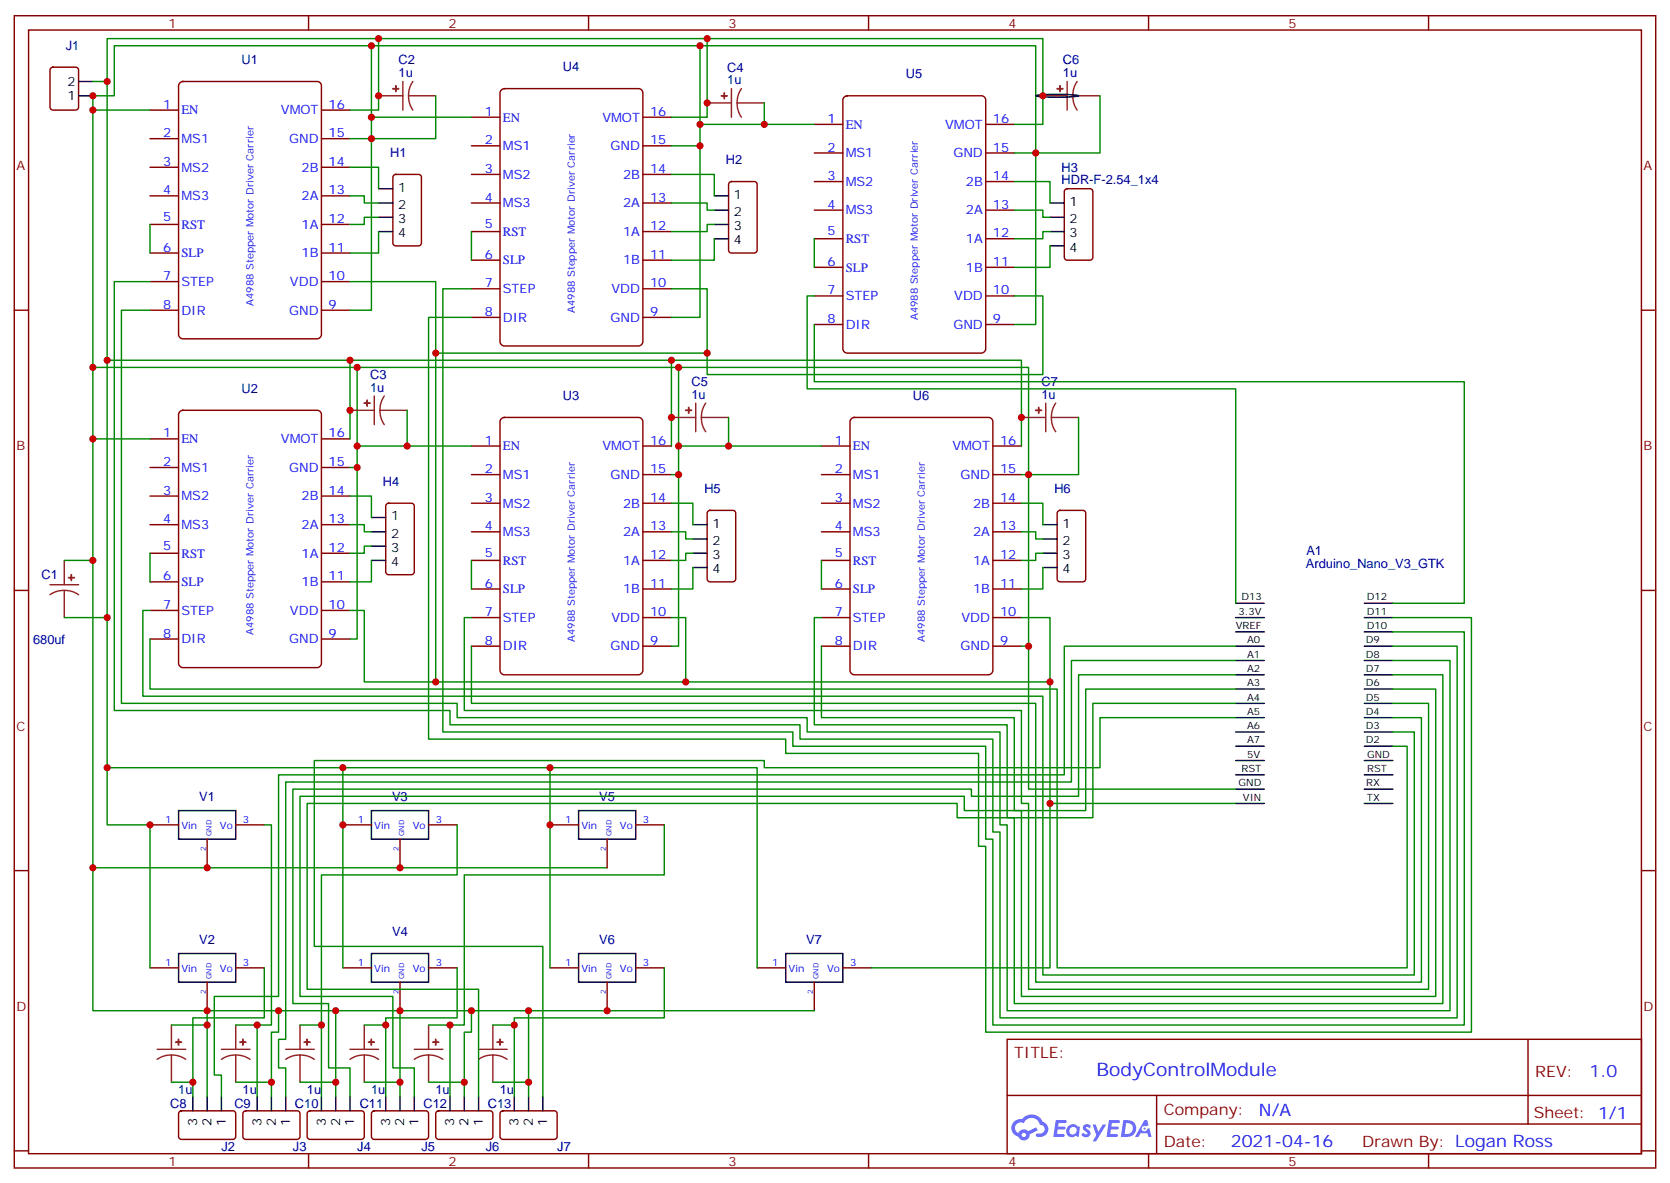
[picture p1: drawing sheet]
<svg xmlns="http://www.w3.org/2000/svg" width="412mm" height="292mm" viewBox="0 0 412 292" stroke-linecap="round" stroke-linejoin="round" font-family="sans-serif">
<g fill="none" stroke="#870000" stroke-width=".35">
<path d="M3.5 3.9h405.4v284.3h-405.4zM7.1 7.4h398.2v277.3h-398.2zM76.2 3.9v3.5M145.3 3.9v3.5M214.5 3.9v3.5M283.6 3.9v3.5M352.8 3.9v3.5M3.5 76.6h3.6M405.3 76.6h3.6M3.5 145.7h3.6M405.3 145.7h3.6M3.5 214.8h3.6"/>
<path d="M405.3 214.8h3.6M248.7 256.5h156.6v28.2h-156.6zM377.3 256.5v20.9M248.7 270.3h156.5M285.6 277.4h119.6M285.6 270.3v14.1M3.5 284h3.6M76.2 284.7v3.5M145.3 284.7v3.5M214.5 284.7v3.5M283.6 284.7v3.5M352.8 284.7v3.5"/>
<path d="M405.3 284h3.6"/>
</g>
<g fill="#5487ff">
<path d="M267.7 277.6a1.22 1.22 0 0 1 1.7 .3l-.4 .6a.47 .47 0 0 0-.3-.4 .47 .47 0 0 0-.5 .2v.1a1.3 1.3 0 0 1 1 1.7 1.39 1.39 0 0 1-2.2 0l.5-.6 .7 .4a.29 .29 0 0 0 .3-.2 .29 .29 0 0 0-.2-.3 1.04 1.04 0 0 1-.6-1.8z"/>
<path d="M260.7 276.4h2.4a.37 .37 0 0 1 .3 .4 .37 .37 0 0 1-.3 .3h-1.7l-.1 .9h1.5l.3 .4-.3 .3h-1.6l-.2 1.1h1.6a.36 .36 0 0 1 .3 .4 .36 .36 0 0 1-.3 .4h-2.5z"/>
<path d="M273.8 276.4h2.4a.37 .37 0 0 1 .4 .4 .37 .37 0 0 1-.4 .3h-1.6l-.2 .9h1.6l.3 .4-.4 .3h-1.6l-.1 1.1h1.5a.36 .36 0 0 1 .4 .4 .36 .36 0 0 1-.4 .3h-2.4z"/>
<path d="M282.6 276.4h.7l.3 1.3-.6 .3a.69 .69 0 0 0-1 .2 .69 .69 0 0 0 .4 1 .69 .69 0 0 0 .9-.6l.5-.3 .6 2.2h-.8l-.2-.8h-1.8l-.5 .8h-.8z"/>
<path d="M269.8 277.5h.8l.6 1.8 1.1-1.8h.9l-2.6 4.2h-.8l.9-1.6z"/>
<path d="M277.4 276.4l-.6 4.2h1.3a2.11 2.11 0 0 0 2.5-2.2 2.11 2.11 0 0 0-2.5-2zM278.1 277.1a1.39 1.39 0 0 1 1.7 1.5 1.39 1.39 0 0 1-1.8 1.2h-.3z"/>
<path d="M263.7 278a1.47 1.47 0 0 0-.1 2.1 1.47 1.47 0 0 0 2.1 .1l.7 .4 .3-2.3-.2-.3h-.4a1.49 1.49 0 0 0-2.4 0zM264.4 278.4a.92 .92 0 0 1 1.5 .5 .92 .92 0 0 1-1.3 1 .9 .9 0 0 1-.2-1.5z"/>
<path d="M250.4 276.8a2.18 2.18 0 0 0 1.1 3.7 1.44 1.44 0 0 0 1.6 .9 1.44 1.44 0 0 0 1.2-1.5l2-1-.5-.7-1.9 1a1.47 1.47 0 0 0-2.4 .4 1.39 1.39 0 0 1-.7-1.9 1.39 1.39 0 0 1 2-.5 2.12 2.12 0 0 1 2.2-1.3 2.12 2.12 0 0 1 1.9 1.7 1.07 1.07 0 0 1 1.1 1 1.07 1.07 0 0 1-1 1.1h-.7a.43 .43 0 0 0-.5 .4 .43 .43 0 0 0 .4 .5 1.98 1.98 0 0 0 2.5-1.3 1.98 1.98 0 0 0-1.2-2.5 2.98 2.98 0 0 0-5.1-.7l-1.1 .1zM252.3 280.1a.55 .55 0 0 1 1.1 0 .55 .55 0 0 1-1.1 0z"/>
<circle cx="282.6" cy="278.5" r=".26"/>
</g>
<g fill="none" stroke="#870000" stroke-width=".35">
<path d="M12.6 16.8l.5-.2h5.6a.71 .71 0 0 1 .7 .7v9.2a.76 .76 0 0 1-.7 .7h-5.6a.76 .76 0 0 1-.8-.7v-9.2zM37 27.2h7.1M37 34.2h7.1M44.3 20.5l.9-.4h33.1a1.06 1.06 0 0 1 1.1 1.1v61.3a1.13 1.13 0 0 1-1.1 1.1h-33.1a1.13 1.13 0 0 1-1.1-1.1v-61.3zM79.4 27.2h7M79.4 34.2h7M116.4 28.9h7.1M116.4 36h7.1M123.7 22.3l.8-.4h33.2a1.06 1.06 0 0 1 1 1v61.4a1.13 1.13 0 0 1-1 1.1h-33.2a1.13 1.13 0 0 1-1-1.1v-61.4zM158.7 28.9h7.1M158.7 36h7.1M201.1 30.7h7"/>
<path d="M201.1 37.7h7M208.4 24.1l.8-.5h33.2a1.06 1.06 0 0 1 1 1.1v61.4a1.13 1.13 0 0 1-1 1h-33.2a1.13 1.13 0 0 1-1.1-1v-61.4zM243.4 30.7h7.1M243.4 37.7h7.1M37 41.3h7.1M37 48.3h7.1M37 55.4h7.1M79.4 41.3h7M79.4 48.3h7M79.4 55.4h7M97.2 43.2l.5-.2h5.7a.71 .71 0 0 1 .7 .7v16.3a.76 .76 0 0 1-.7 .7h-5.7a.76 .76 0 0 1-.7-.7v-16.3zM116.4 43h7.1"/>
<path d="M116.4 50.1h7.1M116.4 57.2h7.1M158.7 43h7.1M158.7 50.1h7.1M158.7 57.2h7.1M180.2 45l.4-.2h5.7a.71 .71 0 0 1 .7 .7v16.2a.76 .76 0 0 1-.7 .7h-5.7a.76 .76 0 0 1-.7-.7v-16.2zM201.1 44.8h7M201.1 51.9h7M201.1 58.9h7M243.4 44.8h7.1M243.4 51.9h7.1M243.4 58.9h7.1"/>
<path d="M263.1 46.8l.4-.2h5.7a.71 .71 0 0 1 .7 .7v16.2a.76 .76 0 0 1-.7 .7h-5.7a.76 .76 0 0 1-.7-.7v-16.2zM37 62.4h7.1M37 69.5h7.1M37 76.6h7.1M79.4 62.4h7M79.4 69.5h7M79.4 76.6h7M116.4 64.2h7.1M116.4 71.3h7.1M116.4 78.3h7.1M158.7 64.2h7.1M158.7 71.3h7.1"/>
<path d="M158.7 78.3h7.1M201.1 66h7M201.1 73h7M243.4 66h7.1M243.4 73h7.1M201.1 80.1h7M243.4 80.1h7.1M37 108.3h7.1M37 115.4h7.1M44.3 101.7l.9-.5h33.1a1.06 1.06 0 0 1 1.1 1.1v61.4a1.13 1.13 0 0 1-1.1 1h-33.1a1.13 1.13 0 0 1-1.1-1v-61.4zM79.4 108.3h7M79.4 115.4h7"/>
<path d="M116.4 110.1h7.1M116.4 117.1h7.1M123.7 103.4l.8-.4h33.2a1.06 1.06 0 0 1 1 1.1v61.4a1.13 1.13 0 0 1-1 1h-33.2a1.13 1.13 0 0 1-1-1v-61.4zM158.7 110.1h7.1M158.7 117.1h7.1M202.8 110.1h7.1M202.8 117.1h7.1M210.1 103.4l.9-.4h33.1a1.06 1.06 0 0 1 1.1 1.1v61.4a1.13 1.13 0 0 1-1.1 1h-33.1a1.13 1.13 0 0 1-1.1-1v-61.4zM245.2 110.1h7M245.2 117.1h7M37 122.4h7.1M37 129.5h7.1"/>
<path d="M37 136.5h7.1M79.4 122.4h7M79.4 129.5h7M79.4 136.5h7M95.5 124.4l.5-.2h5.6a.71 .71 0 0 1 .7 .7v16.2a.76 .76 0 0 1-.7 .7h-5.6a.76 .76 0 0 1-.8-.7v-16.2zM116.4 124.2h7.1M116.4 131.2h7.1M116.4 138.3h7.1M158.7 124.2h7.1M158.7 131.2h7.1M158.7 138.3h7.1M174.9 126.1l.4-.2h5.7a.71 .71 0 0 1 .7 .7v16.3a.76 .76 0 0 1-.7 .7h-5.7a.76 .76 0 0 1-.7-.7v-16.3z"/>
<path d="M202.8 124.2h7.1M202.8 131.2h7.1M202.8 138.3h7.1M245.2 124.2h7M245.2 131.2h7M245.2 138.3h7M261.3 126.1l.5-.2h5.6a.71 .71 0 0 1 .7 .7v16.3a.76 .76 0 0 1-.7 .7h-5.6a.76 .76 0 0 1-.7-.7v-16.3zM37 143.6h7.1M37 150.6h7.1M37 157.7h7.1M79.4 143.6h7M79.4 150.6h7"/>
<path d="M79.4 157.7h7M116.4 145.3h7.1M116.4 152.4h7.1M116.4 159.5h7.1M158.7 145.3h7.1M158.7 152.4h7.1M158.7 159.5h7.1M202.8 145.3h7.1M202.8 152.4h7.1M202.8 159.5h7.1M245.2 145.3h7M245.2 152.4h7"/>
<path d="M245.2 159.5h7M37 203.6h7.1M51.2 207.1v7M58.2 203.6h7.1M84.7 203.6h7M98.8 207.1v7M105.8 203.6h7.1M135.8 203.6h7.1M149.9 207.1v7M157 203.6h7M37 238.8h7.1M58.2 238.8h7.1"/>
<path d="M84.7 238.8h7M105.8 238.8h7.1M135.8 238.8h7.1M157 238.8h7M187 238.8h7M208.1 238.8h7.1M51.2 242.4v7M98.8 242.4v7M149.9 242.4v7M201.1 242.4v7M44.3 274.3l.5-.2h12.7a.71 .71 0 0 1 .7 .7v5.7a.76 .76 0 0 1-.7 .7h-12.7a.76 .76 0 0 1-.7-.7v-5.7zM60.2 274.3l.5-.2h12.7a.71 .71 0 0 1 .7 .7v5.7a.76 .76 0 0 1-.7 .7h-12.7a.76 .76 0 0 1-.7-.7v-5.7z"/>
<path d="M76.1 274.3l.5-.2h12.7a.71 .71 0 0 1 .7 .7v5.7a.76 .76 0 0 1-.7 .7h-12.7a.76 .76 0 0 1-.8-.7v-5.7zM92 274.3l.4-.2h12.7a.71 .71 0 0 1 .7 .7v5.7a.76 .76 0 0 1-.7 .7h-12.7a.76 .76 0 0 1-.7-.7v-5.7zM107.8 274.3l.5-.2h12.7a.71 .71 0 0 1 .7 .7v5.7a.76 .76 0 0 1-.7 .7h-12.7a.76 .76 0 0 1-.7-.7v-5.7zM123.7 274.3l.5-.2h12.7a.71 .71 0 0 1 .7 .7v5.7a.76 .76 0 0 1-.7 .7h-12.7a.76 .76 0 0 1-.7-.7v-5.7z"/>
</g>
<g fill="none" stroke="#008700" stroke-width=".35">
<path d="M91.7 11.3h81.2v24.7h-7.1M93.5 9.5h81.1v19.4h-8.8M172.9 11.3h82.9v26.4h-5.3M174.6 9.5h82.9v21.2h-7M22.9 20.1h3.6v-10.6h67v17.7h-7.1M22.9 27.2h14.1M26.5 20.1v183.5h10.5v35.2M86.4 34.2h5.3v-22.9h-63.5v12.3h-5.3v190.5h127M91.7 28.9h24.7M107.6 23.6v10.6h-15.9v42.4h-5.3M172.9 36v42.3h-7.1M172.9 30.7h28.2"/>
<path d="M188.7 25.4v5.3M271.6 23.6v14.1h-15.8v42.4h-5.3M37 55.4v7M86.4 41.3h7.1v5.3M86.4 48.3h3.6v1.8h3.5M93.5 53.6h-3.5v1.8h-3.6M93.5 57.2v5.2h-7.1M116.4 57.2v7M165.8 43h10.6v5.3M165.8 50.1h8.8v1.8h1.8M176.4 55.4h-1.8v1.8h-8.8M176.4 58.9v5.3h-10.6"/>
<path d="M201.1 58.9v7.1M250.5 44.8h8.8v5.3M250.5 51.9h7v1.7h1.8M259.3 57.2h-1.8v1.7h-7M37 76.6h-7v97h82.9v3.5h86.4v3.5h47.6v23h1.8v45.8h109.4v-86.4h-14.1M37 69.5h-8.8v105.8h82.9v3.6h86.5v3.5h47.6v22.9h1.7v45.9h112.9v-91.7h-15.8M86.4 69.5h21.2v98.8M116.4 71.3h-7v109.3h86.4v3.5h47.6v23h1.8v45.8h116.4v-97h-17.6M116.4 78.3h-10.6v104.1h88.2v3.5h47.7v22.9h1.7v45.9h120v-102.3h-19.4M165.8 71.3h8.8v15.8h-67M201.1 73h-1.8v23h105.9v52.9M250.5 73h7v19.4h-82.9v-5.3"/>
<path d="M259.3 60.7v5.3h-8.8M22.9 90.7h65.3v24.7h-1.8M26.5 88.9h59.9v19.4M86.4 88.9h79.4v21.2M88.2 90.7h79.4v26.4h-1.8M165.8 88.9h86.4v21.2M167.6 90.7h86.4v26.4h-1.8M201.1 80.1v14.1h160.5v54.7h-17.6M22.9 108.3h14.1M88.2 115.4v42.3h-1.8M88.2 110.1h28.2M100.5 101.2v8.9"/>
<path d="M167.6 117.1v42.4h-1.8M167.6 110.1h35.2M179.9 103v7.1M266.3 103v14.1h-12.3v42.4h-1.8M15.9 138.3h7M37 136.5v7.1M86.4 122.4h5.3v5.3M86.4 129.5h3.6v1.7h1.7M91.7 134.8h-1.7v1.7h-3.6M91.7 138.3v5.3h-5.3M116.4 138.3v7M165.8 124.2h5.3v5.3"/>
<path d="M165.8 131.2h3.5v1.8h1.8M171.1 136.5h-1.8v1.8h-3.5M202.8 138.3v7M252.2 124.2h5.3v5.3M252.2 131.2h3.6v1.8h1.7M257.5 136.5h-1.7v1.8h-3.6M15.9 152.4h10.6M37 157.7v12.3h224.1v68.8h86.4v-54.7h-3.5M37 150.6h-1.7v21.2h222.2v68.8h91.7v-60h-5.2M86.4 150.6h3.6v17.7h79.3M116.4 159.5v14.1h139.4v68.8h95.2v-65.3h-7M116.4 152.4h-1.7v22.9h137.5v23h1.8v45.8h98.8v-70.5h-8.8"/>
<path d="M165.8 152.4h3.5v15.9h90M171.1 140.1v5.2h-5.3M202.8 159.5v17.6h47.7v22.9h1.7v45.9h102.3v-75.9h-10.5M202.8 152.4h-1.7v26.5h47.6v22.9h1.8v45.8h105.8v-81.1h-12.3M252.2 152.4h7.1v86.4h-44.1M254 159.5v35.2h51.2M257.5 140.1v5.2h-5.3M305.2 159.5h-42.4v31.7h-194v54.7h-15.9v19.4h1.8v5.3M305.2 163h-40.6v30h-194v63.5h-1.8v7h1.8v7.1M305.2 166.5h-38.9v30h-26.4v-1.8h-167.6v52.9h8.8v15.9h5.3v7.1M305.2 170h-37.1v30h-30v-3.5h-164v49.4h22.9v17.6h5.3v7.1M305.2 173.6h-35.3v28.2h-33.5v-3.5h-160.6v45.8h42.4v26.5"/>
<path d="M305.2 177.1h-33.6v12.3h-82.9v-1.7h-111.1v45.8h56.5v37.1M26.5 189.4h58.2v49.4M84.7 189.4h51.1v49.4M135.8 189.4h51.2v49.4M259.3 198.3h45.9M22.9 214.1v35.3h178.2M65.3 203.6h1.7v49.3h-3.5v17.7M112.9 203.6v12.3h-33.5v54.7M164 203.6v12.3h-49.3v37h-3.6v17.7M65.3 238.8v12.4h-17.7v19.4M112.9 238.8v12.4h-17.7v19.4M164 238.8v12.4h-37v19.4"/>
<path d="M42.3 252.9h8.9M51.2 249.4v21.2M58.2 252.9h5.3M68.8 249.4v5.3h-1.8v15.9M74.1 252.9h5.3M82.9 249.4v21.2M90 252.9h5.2M98.8 249.4v21.2M105.8 252.9h5.3M116.4 249.4v5.3h-1.7v15.9M121.7 252.9h5.3M130.5 249.4v21.2"/>
<path d="M42.3 267.1h5.3M58.2 267.1h8.8M74.1 267.1h8.8M90 267.1h8.8M105.8 267.1h8.9M121.7 267.1h8.8"/>
</g>
<g fill="none" stroke="#000" stroke-width=".35">
<path d="M19.4 23.6h3.5M19.4 20.1h3.5M255.8 23.6a39.9 39.9 0 0 1 10.5 0 39.9 39.9 0 0 1-10.5 0zM93.5 46.6h3.5M93.5 50.1h3.5M93.5 53.6h3.5M93.5 57.2h3.5M176.4 48.3h3.5M176.4 51.9h3.5M176.4 55.4h3.5M176.4 58.9h3.5M259.3 50.1h3.5"/>
<path d="M259.3 53.6h3.5M259.3 57.2h3.5M259.3 60.7h3.5M91.7 127.7h3.5M91.7 131.2h3.5M91.7 134.8h3.5M91.7 138.3h3.5M171.1 129.5h3.5M171.1 133h3.5M171.1 136.5h3.5M257.5 129.5h3.6M257.5 133h3.6"/>
<path d="M257.5 136.5h3.6M171.1 140.1h3.5M257.5 140.1h3.6M305.2 159.5h7M305.2 155.9h7M305.2 152.4h7M305.2 148.9h7M336.9 159.5h7.1M336.9 155.9h7.1M336.9 152.4h7.1M336.9 148.9h7.1M305.2 177.1h7"/>
<path d="M305.2 173.6h7M305.2 170h7M305.2 166.5h7M305.2 163h7M336.9 177.1h7.1M336.9 173.6h7.1M336.9 170h7.1M336.9 166.5h7.1M336.9 163h7.1M305.2 198.3h7M305.2 194.7h7M305.2 191.2h7"/>
<path d="M305.2 187.7h7M305.2 184.1h7M305.2 180.6h7M336.9 198.3h7.1M336.9 194.7h7.1M336.9 191.2h7.1M336.9 187.7h7.1M336.9 184.1h7.1M336.9 180.6h7.1M44.1 200h14.1v7.1h-14.1zM91.7 200h14.1v7.1h-14.1zM142.9 200h14.1v7.1h-14.1z"/>
<path d="M44.1 235.3h14.1v7.1h-14.1zM91.7 235.3h14.1v7.1h-14.1zM142.9 235.3h14.1v7.1h-14.1zM194 235.3h14.1v7.1h-14.1zM47.6 270.6v3.5M51.2 270.6v3.5M54.7 270.6v3.5M63.5 270.6v3.5M67 270.6v3.5M70.6 270.6v3.5M79.4 270.6v3.5M82.9 270.6v3.5"/>
<path d="M86.4 270.6v3.5M95.2 270.6v3.5M98.8 270.6v3.5M102.3 270.6v3.5M111.1 270.6v3.5M114.7 270.6v3.5M118.2 270.6v3.5M127 270.6v3.5M130.5 270.6v3.5M134.1 270.6v3.5"/>
</g>
<g fill="none" stroke="#8c2424" stroke-width=".35">
<path d="M93.5 23.6h6M99.5 20.1v7.1M100.9 23.6l.2 1.9 .9 1.7M100.9 23.6h6.7M102 20.1l-.9 1.7-.2 1.8M174.6 25.4h6M180.6 21.9v7M182 25.4l.3 1.9 .8 1.6M182 25.4h6.7M183.1 21.9l-.8 1.6-.3 1.9M257.5 23.6h6M263.5 20.1v7.1"/>
<path d="M264.9 23.6l.3 1.9 .8 1.7M264.9 23.6h6.7M266 20.1l-.8 1.7-.3 1.8M92.4 97.7v7.1M94.9 97.7l-.8 1.7-.3 1.8M171.8 99.5v7M174.3 99.5l-.8 1.7-.3 1.8M258.2 99.5v7M260.7 99.5l-.8 1.7-.3 1.8M86.4 101.2h6M93.8 101.2l.3 1.9 .8 1.7M93.8 101.2h6.7"/>
<path d="M165.8 103h6M173.2 103l.2 1.9 .9 1.6M173.2 103h6.7M252.2 103h6M259.6 103l.3 1.9 .8 1.6M259.6 103h6.7M15.9 138.3v6M12.3 144.3h7.1M15.9 145.7l-1.9 .2-1.7 .9M15.9 145.7l1.8 .2 1.7 .9M15.9 145.7v6.7M38.8 258.9h7.1"/>
<path d="M42.3 252.9v6M54.7 258.9h7M58.2 252.9v6M70.6 258.9h7M74.1 252.9v6M86.4 258.9h7.1M90 252.9v6M102.3 258.9h7.1M105.8 252.9v6M118.2 258.9h7M121.7 252.9v6M42.3 260.3l-1.8 .3-1.7 .8"/>
<path d="M42.3 260.3l1.9 .3 1.7 .8M42.3 260.3v6.8M58.2 260.3l-1.8 .3-1.7 .8M58.2 260.3l1.9 .3 1.6 .8M58.2 260.3v6.8M74.1 260.3l-1.9 .3-1.6 .8M74.1 260.3l1.8 .3 1.7 .8M74.1 260.3v6.8M90 260.3l-1.9 .3-1.7 .8M90 260.3l1.8 .3 1.7 .8M90 260.3v6.8M105.8 260.3l-1.8 .3-1.7 .8"/>
<path d="M105.8 260.3l1.9 .3 1.7 .8M105.8 260.3v6.8M121.7 260.3l-1.8 .3-1.7 .8M121.7 260.3l1.9 .3 1.6 .8M121.7 260.3v6.8"/>
</g>
<g fill="#8c2424" stroke="#8c2424" stroke-width=".35">
<path d="M16.9 142.5l1.4 .1z"/>
<path d="M17.6 141.8v1.4z"/>
<path d="M97.7 21.2l.1 1.4z"/>
<path d="M97 21.9h1.4z"/>
<path d="M90.7 98.8v1.4z"/>
<path d="M90 99.5h1.4z"/>
<path d="M178.9 22.9v1.4z"/>
<path d="M178.2 23.6l1.4 .1z"/>
<path d="M170 100.5l.1 1.5z"/>
<path d="M169.3 101.2l1.4 .1z"/>
<path d="M261.8 21.2v1.4z"/>
<path d="M261.1 21.9h1.4z"/>
<path d="M256.5 100.5v1.5z"/>
<path d="M255.8 101.2l1.4 .1z"/>
<path d="M43.4 257.2h1.4z"/>
<path d="M44.1 256.5v1.4z"/>
<path d="M59.3 257.2h1.4z"/>
<path d="M59.9 256.5l.1 1.4z"/>
<path d="M75.1 257.2h1.5z"/>
<path d="M75.8 256.5v1.4z"/>
<path d="M91 257.2h1.4z"/>
<path d="M91.7 256.5v1.4z"/>
<path d="M106.9 257.2h1.4z"/>
<path d="M107.6 256.5v1.4z"/>
<path d="M122.8 257.2h1.4z"/>
<path d="M123.4 256.5l.1 1.4z"/>
</g>
<g fill="#c00">
<circle cx="93.5" cy="9.5" r=".88"/>
<circle cx="174.6" cy="9.5" r=".88"/>
<circle cx="91.7" cy="11.3" r=".88"/>
<circle cx="172.9" cy="11.3" r=".88"/>
<circle cx="26.5" cy="20.1" r=".88"/>
<circle cx="26.5" cy="189.4" r=".88"/>
<circle cx="84.7" cy="189.4" r=".88"/>
<circle cx="37" cy="203.6" r=".88"/>
<circle cx="84.7" cy="203.6" r=".88"/>
<circle cx="135.8" cy="203.6" r=".88"/>
<circle cx="135.8" cy="189.4" r=".88"/>
<circle cx="22.9" cy="23.6" r=".88"/>
<circle cx="22.9" cy="214.1" r=".88"/>
<circle cx="51.2" cy="249.4" r=".88"/>
<circle cx="98.8" cy="249.4" r=".88"/>
<circle cx="51.2" cy="214.1" r=".88"/>
<circle cx="98.8" cy="214.1" r=".88"/>
<circle cx="149.9" cy="249.4" r=".88"/>
<circle cx="68.8" cy="249.4" r=".88"/>
<circle cx="82.9" cy="249.4" r=".88"/>
<circle cx="116.4" cy="249.4" r=".88"/>
<circle cx="130.5" cy="249.4" r=".88"/>
<circle cx="91.7" cy="34.2" r=".88"/>
<circle cx="172.9" cy="36" r=".88"/>
<circle cx="255.8" cy="37.7" r=".88"/>
<circle cx="26.5" cy="88.9" r=".88"/>
<circle cx="86.4" cy="88.9" r=".88"/>
<circle cx="165.8" cy="88.9" r=".88"/>
<circle cx="22.9" cy="90.7" r=".88"/>
<circle cx="88.2" cy="90.7" r=".88"/>
<circle cx="167.6" cy="90.7" r=".88"/>
<circle cx="88.2" cy="115.4" r=".88"/>
<circle cx="167.6" cy="117.1" r=".88"/>
<circle cx="254" cy="117.1" r=".88"/>
<circle cx="22.9" cy="27.2" r=".88"/>
<circle cx="22.9" cy="108.3" r=".88"/>
<circle cx="88.2" cy="110.1" r=".88"/>
<circle cx="91.7" cy="28.9" r=".88"/>
<circle cx="172.9" cy="30.7" r=".88"/>
<circle cx="167.6" cy="110.1" r=".88"/>
<circle cx="259.3" cy="168.3" r=".88"/>
<circle cx="169.3" cy="168.3" r=".88"/>
<circle cx="107.6" cy="168.3" r=".88"/>
<circle cx="107.6" cy="87.1" r=".88"/>
<circle cx="174.6" cy="87.1" r=".88"/>
<circle cx="22.9" cy="138.3" r=".88"/>
<circle cx="26.5" cy="152.4" r=".88"/>
<circle cx="93.5" cy="23.6" r=".88"/>
<circle cx="86.4" cy="101.2" r=".88"/>
<circle cx="100.5" cy="110.1" r=".88"/>
<circle cx="165.8" cy="103" r=".88"/>
<circle cx="179.9" cy="110.1" r=".88"/>
<circle cx="252.2" cy="103" r=".88"/>
<circle cx="51.2" cy="252.9" r=".88"/>
<circle cx="47.6" cy="267.1" r=".88"/>
<circle cx="63.5" cy="252.9" r=".88"/>
<circle cx="67" cy="267.1" r=".88"/>
<circle cx="79.4" cy="252.9" r=".88"/>
<circle cx="82.9" cy="267.1" r=".88"/>
<circle cx="95.3" cy="252.9" r=".88"/>
<circle cx="98.8" cy="267.1" r=".88"/>
<circle cx="127" cy="252.9" r=".88"/>
<circle cx="130.5" cy="267.1" r=".88"/>
<circle cx="259.3" cy="198.3" r=".88"/>
<circle cx="254" cy="159.5" r=".88"/>
<circle cx="257.5" cy="23.6" r=".88"/>
<circle cx="111.1" cy="252.9" r=".88"/>
<circle cx="114.7" cy="267.1" r=".88"/>
<circle cx="174.6" cy="25.4" r=".88"/>
<circle cx="188.7" cy="30.7" r=".88"/>
</g>
<text font-size="4.6" fill="#00f" x="270.8" y="265.5">BodyControlModule</text>
<g font-size="4.2" fill="#00f">
<text x="392.5" y="265.7">1.0</text>
<text x="310.9" y="275.3">N/A</text>
<text x="304" y="283.1">2021-04-16</text>
</g>
<g font-size="3.9" fill="#800">
<text x="250.5" y="261.1">TITLE:</text>
<text x="379.1" y="265.7">REV:</text>
<text x="287.4" y="275.3">Company:</text>
<text x="378.7" y="275.9">Sheet: 1/1</text>
<text x="287.4" y="282.9">Date:</text>
<text x="336.4" y="283">Drawn By: Logan Ross</text>
</g>
<g font-size="3.2" fill="#800">
<text x="41.6" y="6.9">1</text>
<text x="110.8" y="6.9">2</text>
<text x="179.9" y="6.9">3</text>
<text x="249.1" y="6.9">4</text>
<text x="318.2" y="6.9">5</text>
<text x="4.1" y="42">A</text>
<text x="405.9" y="42">A</text>
<text x="4.1" y="111.1">B</text>
<text x="405.9" y="111.1">B</text>
<text x="4.1" y="180.3">C</text>
<text x="405.9" y="180.3">C</text>
<text x="4.1" y="249.4">D</text>
<text x="405.9" y="249.4">D</text>
<text x="41.6" y="287.7">1</text>
<text x="110.8" y="287.7">2</text>
<text x="179.9" y="287.7">3</text>
<text x="249.1" y="287.7">4</text>
<text x="318.2" y="287.7">5</text>
</g>
<g font-size="3.2" fill="#000080">
<text x="16.3" y="12.3">J1</text>
<text x="59.6" y="15.8">U1</text>
<text x="98.4" y="15.9">C2</text>
<text x="139" y="17.6">U4</text>
<text x="179.6" y="17.7">C4</text>
<text x="262.5" y="15.9">C6</text>
<text x="98.4" y="19.1">1u</text>
<text x="179.6" y="20.8">1u</text>
<text x="223.7" y="19.4">U5</text>
<text x="262.5" y="19.1">1u</text>
<text x="96.3" y="38.8">H1</text>
<text x="179.2" y="40.6">H2</text>
<text x="262.1" y="45.5">HDR-F-2.54_1x4</text>
<text x="262.1" y="42.3">H3</text>
<text x="91.4" y="93.5">C3</text>
<text x="170.8" y="95.3">C5</text>
<text x="257.2" y="95.3">C7</text>
<text x="59.6" y="97">U2</text>
<text x="91.4" y="96.7">1u</text>
<text x="139" y="98.7">U3</text>
<text x="170.8" y="98.4">1u</text>
<text x="225.4" y="98.7">U6</text>
<text x="257.2" y="98.4">1u</text>
<text x="94.6" y="119.9">H4</text>
<text x="173.9" y="121.7">H5</text>
<text x="260.4" y="121.7">H6</text>
<text x="322.6" y="136.8">A1</text>
<text x="10.2" y="143">C1</text>
<text x="322.5" y="140.1">Arduino_Nano_V3_GTK</text>
<text x="8.2" y="158.8">680uf</text>
<text x="49.2" y="197.6">V1</text>
<text x="96.8" y="197.6">V3</text>
<text x="148" y="197.6">V5</text>
<text x="49.2" y="232.9">V2</text>
<text x="96.8" y="231">V4</text>
<text x="148" y="232.9">V6</text>
<text x="199.1" y="232.9">V7</text>
<text x="44" y="270">1u</text>
<text x="59.9" y="270">1u</text>
<text x="75.8" y="270">1u</text>
<text x="91.7" y="270">1u</text>
<text x="107.5" y="270">1u</text>
<text x="123.4" y="270">1u</text>
<text x="42" y="273.5">C8</text>
<text x="57.9" y="273.5">C9</text>
<text x="72.8" y="273.5">C10</text>
<text x="88.8" y="273.5">C11</text>
<text x="104.6" y="273.5">C12</text>
<text x="120.5" y="273.5">C13</text>
<text x="54.7" y="284.1">J2</text>
<text x="72.3" y="284.1">J3</text>
<text x="88.2" y="284.1">J4</text>
<text x="104.1" y="284.1">J5</text>
<text x="120" y="284.1">J6</text>
<text x="137.6" y="284.1">J7</text>
</g>
<g font-size="3.2">
<text x="16.7" y="21.2">2</text>
<text x="16.7" y="24.7">1</text>
<text x="98.3" y="47.3">1</text>
<text x="98.3" y="51.5">2</text>
<text x="181.2" y="49">1</text>
<text x="181.2" y="53.3">2</text>
<text x="264.1" y="50.8">1</text>
<text x="98.3" y="55">3</text>
<text x="98.3" y="58.6">4</text>
<text x="181.2" y="56.8">3</text>
<text x="264.1" y="55">2</text>
<text x="264.1" y="58.6">3</text>
<text x="181.2" y="60.3">4</text>
<text x="264.1" y="62.1">4</text>
<text x="96.6" y="128.4">1</text>
<text x="175.9" y="130.2">1</text>
<text x="262.4" y="130.2">1</text>
<text x="96.6" y="132.6">2</text>
<text x="96.6" y="136.2">3</text>
<text x="175.9" y="134.4">2</text>
<text x="175.9" y="137.9">3</text>
<text x="262.4" y="134.4">2</text>
<text x="262.4" y="137.9">3</text>
<text x="96.6" y="139.7">4</text>
<text x="175.9" y="141.5">4</text>
<text x="262.4" y="141.5">4</text>
<text x="48.7" y="277.9" transform="rotate(-90 48.7 277.9)">3</text>
<text x="52.2" y="277.9" transform="rotate(-90 52.2 277.9)">2</text>
<text x="55.7" y="277.9" transform="rotate(-90 55.7 277.9)">1</text>
<text x="64.6" y="277.9" transform="rotate(-90 64.6 277.9)">3</text>
<text x="68.1" y="277.9" transform="rotate(-90 68.1 277.9)">2</text>
<text x="71.6" y="277.9" transform="rotate(-90 71.6 277.9)">1</text>
<text x="80.4" y="277.9" transform="rotate(-90 80.4 277.9)">3</text>
<text x="84" y="277.9" transform="rotate(-90 84 277.9)">2</text>
<text x="87.5" y="277.9" transform="rotate(-90 87.5 277.9)">1</text>
<text x="96.3" y="277.9" transform="rotate(-90 96.3 277.9)">3</text>
<text x="99.8" y="277.9" transform="rotate(-90 99.8 277.9)">2</text>
<text x="103.4" y="277.9" transform="rotate(-90 103.4 277.9)">1</text>
<text x="112.2" y="277.9" transform="rotate(-90 112.2 277.9)">3</text>
<text x="115.7" y="277.9" transform="rotate(-90 115.7 277.9)">2</text>
<text x="119.2" y="277.9" transform="rotate(-90 119.2 277.9)">1</text>
<text x="128.1" y="277.9" transform="rotate(-90 128.1 277.9)">3</text>
<text x="131.6" y="277.9" transform="rotate(-90 131.6 277.9)">2</text>
<text x="135.1" y="277.9" transform="rotate(-90 135.1 277.9)">1</text>
</g>
<g font-size="3.2" fill="#00f">
<text x="40.3" y="26.8">1</text>
<text x="44.8" y="28.2">EN</text>
<text x="69.4" y="28.2">VMOT</text>
<text x="81.1" y="26.8">16</text>
<text x="119.7" y="28.6">1</text>
<text x="124.2" y="30">EN</text>
<text x="148.7" y="30">VMOT</text>
<text x="160.5" y="28.6">16</text>
<text x="40.3" y="33.9">2</text>
<text x="44.8" y="35.3">MS1</text>
<text x="71.4" y="35.3">GND</text>
<text x="81.1" y="33.9">15</text>
<text x="119.7" y="35.6">2</text>
<text x="160.5" y="35.6">15</text>
<text x="204.4" y="30.3">1</text>
<text x="208.8" y="31.8">EN</text>
<text x="233.4" y="31.8">VMOT</text>
<text x="245.2" y="30.3">16</text>
<text x="40.3" y="40.9">3</text>
<text x="81.1" y="40.9">14</text>
<text x="124.2" y="37">MS1</text>
<text x="150.8" y="37">GND</text>
<text x="204.4" y="37.4">2</text>
<text x="208.8" y="38.8">MS1</text>
<text x="235.4" y="38.8">GND</text>
<text x="245.2" y="37.4">15</text>
<text x="40.3" y="48">4</text>
<text x="44.8" y="42.3">MS2</text>
<text x="74.5" y="42.3">2B</text>
<text x="81.1" y="48">13</text>
<text x="119.7" y="42.7">3</text>
<text x="124.2" y="44.1">MS2</text>
<text x="153.9" y="44.1">2B</text>
<text x="160.5" y="42.7">14</text>
<text x="204.4" y="44.4">3</text>
<text x="208.8" y="45.9">MS2</text>
<text x="238.5" y="45.9">2B</text>
<text x="245.2" y="44.4">14</text>
<text x="44.8" y="49.4">MS3</text>
<text x="74.5" y="49.4">2A</text>
<text x="119.7" y="49.7">4</text>
<text x="124.2" y="51.2">MS3</text>
<text x="153.9" y="51.2">2A</text>
<text x="160.5" y="49.7">13</text>
<text x="204.4" y="51.5">4</text>
<text x="208.8" y="52.9">MS3</text>
<text x="238.5" y="52.9">2A</text>
<text x="245.2" y="51.5">13</text>
<text x="40.3" y="54.5">5</text>
<text x="44.8" y="56.4">RST</text>
<text x="74.5" y="56.4">1A</text>
<text x="81.1" y="55">12</text>
<text x="119.7" y="56.3">5</text>
<text x="124.2" y="58.2">RST</text>
<text x="153.9" y="58.2">1A</text>
<text x="160.5" y="56.8">12</text>
<text x="204.4" y="58">5</text>
<text x="208.8" y="60">RST</text>
<text x="238.5" y="60">1A</text>
<text x="245.2" y="58.6">12</text>
<text x="40.3" y="62.1">6</text>
<text x="44.8" y="63.5">SLP</text>
<text x="74.5" y="63.5">1B</text>
<text x="81.1" y="62.1">11</text>
<text x="119.7" y="63.9">6</text>
<text x="124.2" y="65.3">SLP</text>
<text x="153.9" y="65.3">1B</text>
<text x="160.5" y="63.9">11</text>
<text x="204.4" y="65.6">6</text>
<text x="245.2" y="65.6">11</text>
<text x="40.3" y="69.1">7</text>
<text x="44.8" y="70.6">STEP</text>
<text x="71.6" y="70.6">VDD</text>
<text x="81.1" y="69.1">10</text>
<text x="119.7" y="70.9">7</text>
<text x="160.5" y="70.9">10</text>
<text x="208.8" y="67">SLP</text>
<text x="238.5" y="67">1B</text>
<text x="40.3" y="76.2">8</text>
<text x="44.8" y="77.6">DIR</text>
<text x="71.4" y="77.6">GND</text>
<text x="81.1" y="76.2">9</text>
<text x="119.7" y="78">8</text>
<text x="124.2" y="72.3">STEP</text>
<text x="151" y="72.3">VDD</text>
<text x="160.5" y="78">9</text>
<text x="204.4" y="72.7">7</text>
<text x="208.8" y="74.1">STEP</text>
<text x="235.7" y="74.1">VDD</text>
<text x="245.2" y="72.7">10</text>
<text x="124.2" y="79.4">DIR</text>
<text x="150.8" y="79.4">GND</text>
<text x="204.4" y="79.7">8</text>
<text x="208.8" y="81.1">DIR</text>
<text x="235.4" y="81.1">GND</text>
<text x="245.2" y="79.7">9</text>
<text x="40.3" y="107.9">1</text>
<text x="81.1" y="107.9">16</text>
<text x="44.8" y="109.4">EN</text>
<text x="69.4" y="109.4">VMOT</text>
<text x="119.7" y="109.7">1</text>
<text x="124.2" y="111.1">EN</text>
<text x="148.7" y="111.1">VMOT</text>
<text x="160.5" y="109.7">16</text>
<text x="206.1" y="109.7">1</text>
<text x="210.6" y="111.1">EN</text>
<text x="235.2" y="111.1">VMOT</text>
<text x="246.9" y="109.7">16</text>
<text x="40.3" y="115">2</text>
<text x="44.8" y="116.4">MS1</text>
<text x="71.4" y="116.4">GND</text>
<text x="81.1" y="115">15</text>
<text x="119.7" y="116.8">2</text>
<text x="124.2" y="118.2">MS1</text>
<text x="150.8" y="118.2">GND</text>
<text x="160.5" y="116.8">15</text>
<text x="206.1" y="116.8">2</text>
<text x="210.6" y="118.2">MS1</text>
<text x="237.2" y="118.2">GND</text>
<text x="246.9" y="116.8">15</text>
<text x="40.3" y="122.1">3</text>
<text x="44.8" y="123.5">MS2</text>
<text x="74.5" y="123.5">2B</text>
<text x="81.1" y="122.1">14</text>
<text x="119.7" y="123.8">3</text>
<text x="124.2" y="125.2">MS2</text>
<text x="153.9" y="125.2">2B</text>
<text x="160.5" y="123.8">14</text>
<text x="206.1" y="123.8">3</text>
<text x="210.6" y="125.2">MS2</text>
<text x="240.3" y="125.2">2B</text>
<text x="246.9" y="123.8">14</text>
<text x="40.3" y="129.1">4</text>
<text x="44.8" y="130.5">MS3</text>
<text x="74.5" y="130.5">2A</text>
<text x="81.1" y="129.1">13</text>
<text x="119.7" y="130.9">4</text>
<text x="160.5" y="130.9">13</text>
<text x="206.1" y="130.9">4</text>
<text x="246.9" y="130.9">13</text>
<text x="40.3" y="135.6">5</text>
<text x="44.8" y="137.6">RST</text>
<text x="74.5" y="137.6">1A</text>
<text x="81.1" y="136.2">12</text>
<text x="119.7" y="137.4">5</text>
<text x="124.2" y="132.3">MS3</text>
<text x="153.9" y="132.3">2A</text>
<text x="160.5" y="137.9">12</text>
<text x="206.1" y="137.4">5</text>
<text x="210.6" y="132.3">MS3</text>
<text x="240.3" y="132.3">2A</text>
<text x="246.9" y="137.9">12</text>
<text x="40.3" y="143.2">6</text>
<text x="81.1" y="143.2">11</text>
<text x="124.2" y="139.3">RST</text>
<text x="153.9" y="139.3">1A</text>
<text x="210.6" y="139.3">RST</text>
<text x="240.3" y="139.3">1A</text>
<text x="44.8" y="144.6">SLP</text>
<text x="74.5" y="144.6">1B</text>
<text x="119.7" y="145">6</text>
<text x="124.2" y="146.4">SLP</text>
<text x="153.9" y="146.4">1B</text>
<text x="160.5" y="145">11</text>
<text x="206.1" y="145">6</text>
<text x="210.6" y="146.4">SLP</text>
<text x="240.3" y="146.4">1B</text>
<text x="246.9" y="145">11</text>
<text x="40.3" y="150.3">7</text>
<text x="44.8" y="151.7">STEP</text>
<text x="71.6" y="151.7">VDD</text>
<text x="81.1" y="150.3">10</text>
<text x="119.7" y="152">7</text>
<text x="124.2" y="153.5">STEP</text>
<text x="151" y="153.5">VDD</text>
<text x="160.5" y="152">10</text>
<text x="206.1" y="152">7</text>
<text x="210.6" y="153.5">STEP</text>
<text x="237.4" y="153.5">VDD</text>
<text x="246.9" y="152">10</text>
<text x="40.3" y="157.3">8</text>
<text x="44.8" y="158.8">DIR</text>
<text x="71.4" y="158.8">GND</text>
<text x="81.1" y="157.3">9</text>
<text x="119.7" y="159.1">8</text>
<text x="124.2" y="160.5">DIR</text>
<text x="150.8" y="160.5">GND</text>
<text x="160.5" y="159.1">9</text>
<text x="206.1" y="159.1">8</text>
<text x="210.6" y="160.5">DIR</text>
<text x="237.2" y="160.5">GND</text>
<text x="246.9" y="159.1">9</text>
</g>
<g font-size="2.5" fill="#00f">
<text x="62.6" y="75.5" transform="rotate(-90 62.6 75.5)">A4988 Stepper Motor Driver Carrier</text>
<text x="142" y="77.2" transform="rotate(-90 142 77.2)">A4988 Stepper Motor Driver Carrier</text>
<text x="226.6" y="79" transform="rotate(-90 226.6 79)">A4988 Stepper Motor Driver Carrier</text>
<text x="62.6" y="156.6" transform="rotate(-90 62.6 156.6)">A4988 Stepper Motor Driver Carrier</text>
<text x="142" y="158.4" transform="rotate(-90 142 158.4)">A4988 Stepper Motor Driver Carrier</text>
<text x="228.4" y="158.4" transform="rotate(-90 228.4 158.4)">A4988 Stepper Motor Driver Carrier</text>
<text x="40.8" y="203.2">1</text>
<text x="60" y="203.2">3</text>
<text x="88.4" y="203.2">1</text>
<text x="107.6" y="203.2">3</text>
<text x="139.5" y="203.2">1</text>
<text x="158.7" y="203.2">3</text>
<text x="44.8" y="204.6">Vin</text>
<text x="54.3" y="204.6">Vo</text>
<text x="92.4" y="204.6">Vin</text>
<text x="101.9" y="204.6">Vo</text>
<text x="143.6" y="204.6">Vin</text>
<text x="153.1" y="204.6">Vo</text>
<text x="40.8" y="238.5">1</text>
<text x="44.8" y="239.9">Vin</text>
<text x="54.3" y="239.9">Vo</text>
<text x="60" y="238.5">3</text>
<text x="88.4" y="238.5">1</text>
<text x="92.4" y="239.9">Vin</text>
<text x="101.9" y="239.9">Vo</text>
<text x="107.6" y="238.5">3</text>
<text x="139.5" y="238.5">1</text>
<text x="143.6" y="239.9">Vin</text>
<text x="153.1" y="239.9">Vo</text>
<text x="158.7" y="238.5">3</text>
<text x="190.7" y="238.5">1</text>
<text x="194.7" y="239.9">Vin</text>
<text x="204.3" y="239.9">Vo</text>
<text x="209.9" y="238.5">3</text>
</g>
<g font-size="2.5">
<text x="306.6" y="148.2">D13</text>
<text x="337.5" y="148.2">D12</text>
<text x="305.2" y="155.2">VREF</text>
<text x="305.9" y="151.7">3.3V</text>
<text x="337.5" y="155.2">D10</text>
<text x="337.5" y="151.7">D11</text>
<text x="308" y="158.8">A0</text>
<text x="337.3" y="158.8">D9</text>
<text x="308" y="162.3">A1</text>
<text x="308" y="165.8">A2</text>
<text x="337.3" y="165.8">D7</text>
<text x="337.3" y="162.3">D8</text>
<text x="308" y="169.3">A3</text>
<text x="308" y="172.9">A4</text>
<text x="337.3" y="172.9">D5</text>
<text x="337.3" y="169.3">D6</text>
<text x="308" y="176.4">A5</text>
<text x="308" y="179.9">A6</text>
<text x="337.3" y="179.9">D3</text>
<text x="337.3" y="176.4">D4</text>
<text x="308" y="183.4">A7</text>
<text x="337.3" y="183.4">D2</text>
<text x="306.6" y="190.5">RST</text>
<text x="308" y="187">5V</text>
<text x="337.6" y="187">GND</text>
<text x="337.6" y="190.5">RST</text>
<text x="305.9" y="194">GND</text>
<text x="306.9" y="197.6">VIN</text>
<text x="337.4" y="194">RX</text>
<text x="337.6" y="197.6">TX</text>
</g>
<g font-size="1.8" fill="#00f">
<text x="50.8" y="210" transform="rotate(-90 50.8 210)">2</text>
<text x="52.2" y="206.4" transform="rotate(-90 52.2 206.4)">GND</text>
<text x="98.4" y="210" transform="rotate(-90 98.4 210)">2</text>
<text x="99.8" y="206.4" transform="rotate(-90 99.8 206.4)">GND</text>
<text x="149.6" y="210" transform="rotate(-90 149.6 210)">2</text>
<text x="151" y="206.4" transform="rotate(-90 151 206.4)">GND</text>
<text x="50.8" y="245.2" transform="rotate(-90 50.8 245.2)">2</text>
<text x="52.2" y="241.7" transform="rotate(-90 52.2 241.7)">GND</text>
<text x="98.4" y="245.2" transform="rotate(-90 98.4 245.2)">2</text>
<text x="99.8" y="241.7" transform="rotate(-90 99.8 241.7)">GND</text>
<text x="149.6" y="245.2" transform="rotate(-90 149.6 245.2)">2</text>
<text x="151" y="241.7" transform="rotate(-90 151 241.7)">GND</text>
<text x="200.7" y="245.2" transform="rotate(-90 200.7 245.2)">2</text>
<text x="202.1" y="241.7" transform="rotate(-90 202.1 241.7)">GND</text>
</g>
</svg>
